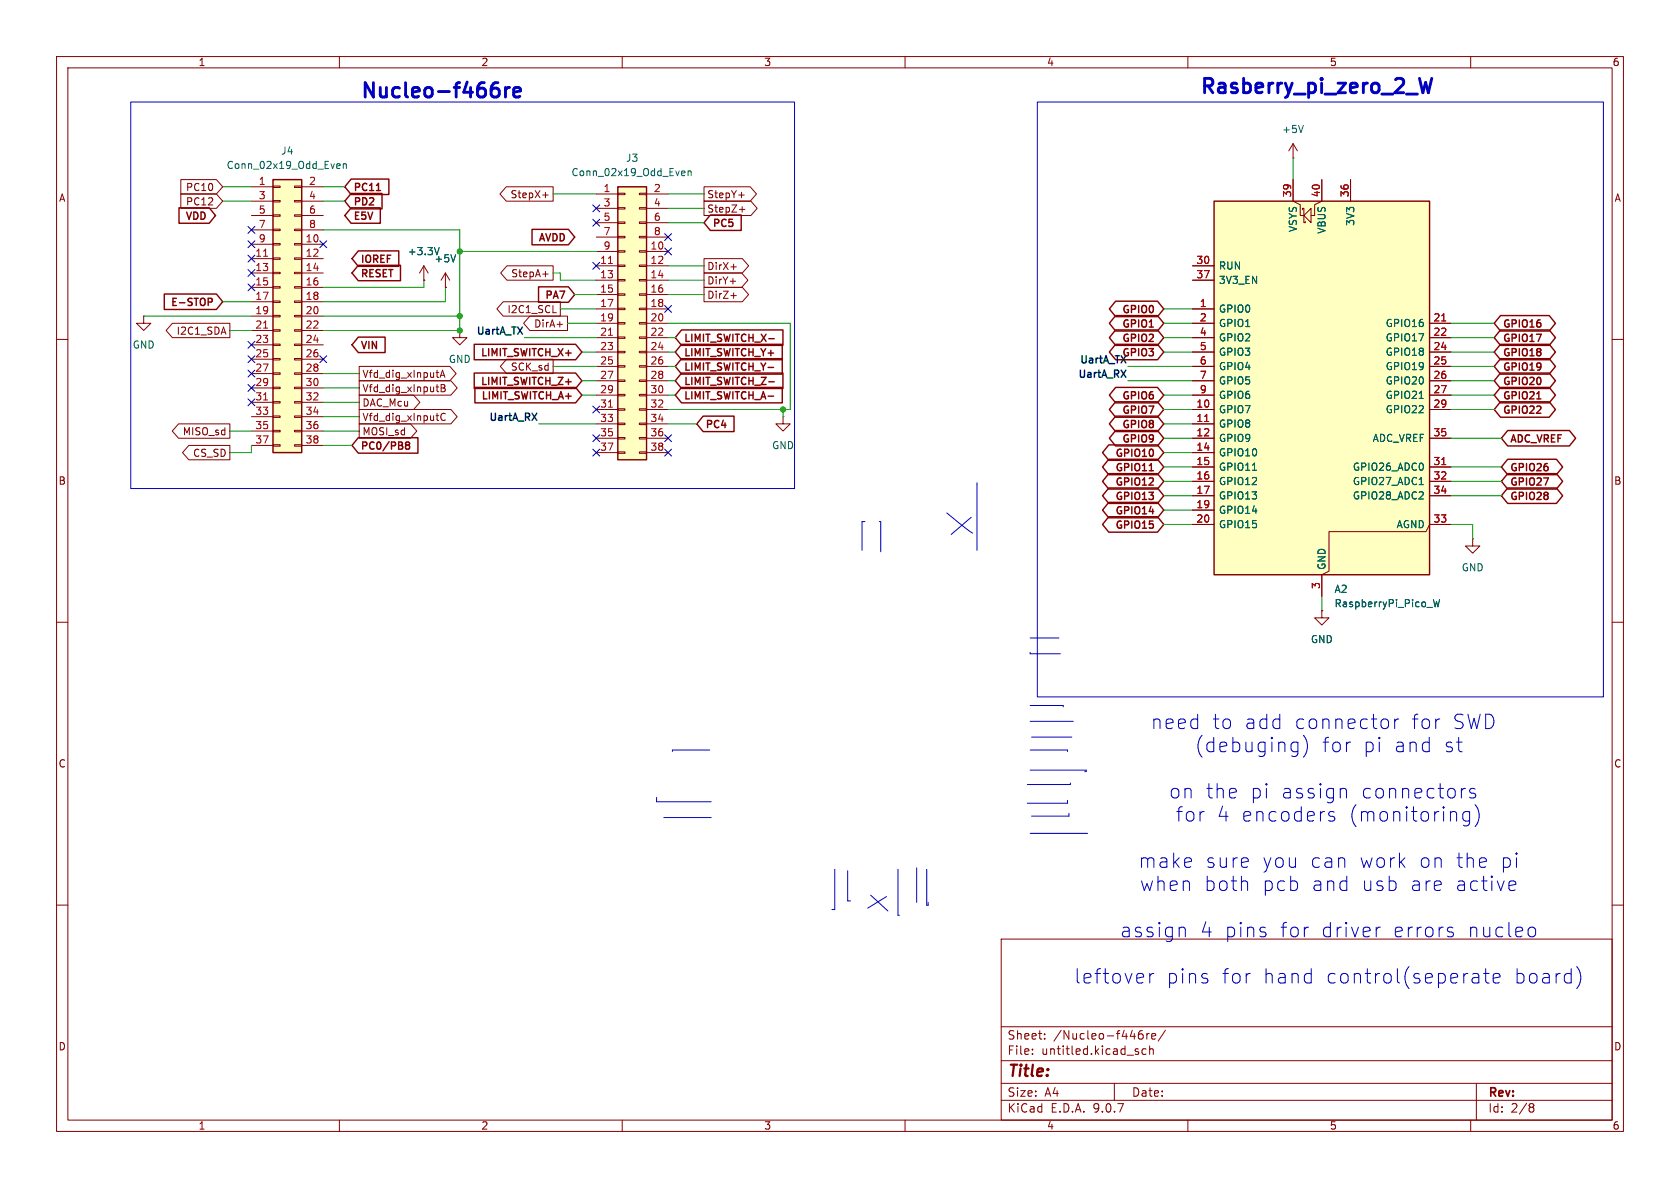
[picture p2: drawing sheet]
<svg xmlns="http://www.w3.org/2000/svg" width="297mm" height="210mm" viewBox="0 0 297 210" stroke-linecap="round" stroke-linejoin="round" font-family="sans-serif">
<g fill="none" stroke="#840000" stroke-width=".18">
<path d="M10 10h277v190h-277zM12 12h273v186h-273zM60 10v2M110 10v2M160 10v2M210 10v2M260 10v2M10 60h2M285 60h2M10 110h2M285 110h2M10 160h2"/>
<path d="M177 166h108v32h-108zM285 160h2M60 198v2M110 198v2M160 198v2M177 194.5h108M177 191.5h108M177 187.5h108M177 181.5h108M182.5 186.3v.1M182.5 185.5v.1M184.7 183.6v.1"/>
<path d="M184.7 182.8v.1M197 191.5v3M201.2 186v.3M201.2 183.1l.3-.3h.5l.1 .3v.3l-.3 .3-.4-.1-.2-.2M202 182.2a.59 .59 0 0 0-.8 .6M202.6 185.5l-.4-.1-.3 .3v.4l.1 .2h.6M202.7 182.7v1M203.2 182.7l-.3 .1-.2 .2M203.2 185.5l.3-.1 .3 .1 .1 .9M203.2 184.9v1.5M203.6 183.2l.7-.1-.1-.3-.4-.1-.2 .2 .1 .7h.5M206 182.1l-1.3 2"/>
<path d="M210 198v2M260 198v2M261 191.5v6.5M270.6 195.1l.4 .1 .2 .2-.3 .3M270.6 195.7h.3M270.9 195.7l.2 .2 .1 .4-.2 .2-.4 .1"/>
</g>
<path d="M48.3 31.8h5v48.2h-5z" fill="#ffffc2"/>
<path d="M48.3 31.8h5v48.2h-5z" fill="none" stroke="#840000" stroke-width=".25"/>
<g fill="none" stroke="#840000" stroke-width=".18">
<path d="M44.4 33h3.9M44.4 35.6h3.9M44.4 38.1h3.9M48.3 32.9h1.2v.2h-1.2zM48.3 35.4h1.2v.3h-1.2zM48.3 38h1.2v.2h-1.2zM52.1 32.9h1.2v.2h-1.2zM52.1 35.4h1.2v.3h-1.2zM52.1 38h1.2v.2h-1.2zM53.3 33h3.8M53.3 35.6h3.8M53.3 38.1h3.8"/>
<path d="M228.6 27.9h.1M228.6 25.4l-.8 1.3M228.6 25.4l.8 1.3M228.6 25.4v2.5M44.4 40.6h3.9M44.4 43.2h3.9M44.4 45.7h3.9M44.4 48.3h3.9M44.4 50.8h3.9M44.4 53.3h3.9M44.4 55.9h3.9M44.4 58.4h3.9"/>
<path d="M48.3 40.5h1.2v.3h-1.2zM48.3 43.1h1.2v.2h-1.2zM48.3 45.6h1.2v.2h-1.2zM48.3 48.1h1.2v.3h-1.2zM48.3 50.7h1.2v.2h-1.2zM48.3 53.2h1.2v.3h-1.2zM48.3 55.8h1.2v.2h-1.2zM48.3 58.3h1.2v.2h-1.2zM52.1 40.5h1.2v.3h-1.2zM52.1 43.1h1.2v.2h-1.2zM52.1 45.6h1.2v.2h-1.2zM52.1 48.1h1.2v.3h-1.2z"/>
<path d="M52.1 50.7h1.2v.2h-1.2zM52.1 53.2h1.2v.3h-1.2zM52.1 55.8h1.2v.2h-1.2zM52.1 58.3h1.2v.2h-1.2zM53.3 40.6h3.8M53.3 43.2h3.8M53.3 45.7h3.8M53.3 48.3h3.8M53.3 50.8h3.8M53.3 53.3h3.8M53.3 55.9h3.8M53.3 58.4h3.8"/>
<path d="M74.9 49.5h.1M74.9 47l-.7 1.3M74.9 47l.8 1.3M74.9 47v2.5M81.3 58.4v1.3h1.2l-1.2 1.3-1.3-1.3h1.3M81.3 58.4h.1M44.4 61h3.9M44.4 63.5h3.9M44.4 66h3.9M44.4 68.6h3.9M44.4 71.1h3.9M44.4 73.7h3.9"/>
<path d="M44.4 76.2h3.9M44.4 78.7h3.9M48.3 60.8h1.2v.3h-1.2zM48.3 63.4h1.2v.2h-1.2zM48.3 65.9h1.2v.3h-1.2zM48.3 68.5h1.2v.2h-1.2zM48.3 71h1.2v.2h-1.2zM48.3 73.5h1.2v.3h-1.2zM48.3 76.1h1.2v.2h-1.2zM48.3 78.6h1.2v.3h-1.2zM52.1 60.8h1.2v.3h-1.2zM52.1 63.4h1.2v.2h-1.2z"/>
<path d="M52.1 65.9h1.2v.3h-1.2zM52.1 68.5h1.2v.2h-1.2zM52.1 71h1.2v.2h-1.2zM52.1 73.5h1.2v.3h-1.2zM52.1 76.1h1.2v.2h-1.2zM52.1 78.6h1.2v.3h-1.2zM53.3 61h3.8M53.3 63.5h3.8M53.3 66h3.8M53.3 68.6h3.8M53.3 71.1h3.8M53.3 73.7h3.8"/>
<path d="M53.3 76.2h3.8M53.3 78.7h3.8M138.4 73.7v1.2h1.3l-1.3 1.3-1.2-1.3h1.2M138.4 73.7h.1M260.3 95.3v1.2h1.3l-1.3 1.3-1.2-1.3h1.2M260.3 95.3h.1M233.7 108v1.2h1.2l-1.2 1.3-1.3-1.3h1.3M233.7 108h.1"/>
</g>
<path d="M46.6 45.3h.7M46.6 58h.7M46.6 70.7h.7" fill="none" stroke="#a90000" stroke-width=".18"/>
<path d="M59.7 28.9l.4 .1v.2l-.6 .2M60.1 29.7l-.4 .1M60.7 29.1l.2-.2 .3 .1v.8M60.7 28.9v.9M230.4 22.2l-.4 1.2M77.7 43.8l-.5 1.2" fill="none" stroke="#006464" stroke-width=".18"/>
<path d="M214.6 35.6h38.1v66h-38.1z" fill="#ffffc2"/>
<path d="M214.6 35.6h38.1v66h-38.1z" fill="none" stroke="#840000" stroke-width=".25"/>
<g fill="none" stroke="#840000" stroke-width=".18">
<path d="M228.6 31.8v3.8l1.3 .6v1.9h.6M230.3 37.1v-.3h.2v2.6h.3v-.3M230.5 38.1l1.3-1.3v2.6zM233.7 31.8v3.8l-1.3 .6v1.9h-.6M238.8 31.8v3.8M78.7 50.8h.1M78.7 48.3l-.7 1.2M78.7 48.3l.8 1.2M78.7 48.3v2.5M210.8 47h3.8M210.8 49.5h3.8M210.8 54.6h3.8"/>
<path d="M210.8 57.2h3.8M210.8 59.7h3.8M252.7 57.2h3.8M252.7 59.7h3.8M210.8 62.2h3.8M210.8 64.8h3.8M210.8 67.3h3.8M210.8 69.9h3.8M210.8 72.4h3.8M210.8 74.9h3.8M210.8 77.5h3.8M252.7 62.2h3.8"/>
<path d="M252.7 64.8h3.8M252.7 67.3h3.8M252.7 69.9h3.8M252.7 72.4h3.8M252.7 77.5h3.8M210.8 80h3.8M210.8 82.6h3.8M210.8 85.1h3.8M210.8 87.6h3.8M210.8 90.2h3.8M210.8 92.7h3.8M252.7 82.6h3.8"/>
<path d="M252.7 85.1h3.8M252.7 87.6h3.8M256.5 92.7h-3.8l-.6 1.3h-17.2v7l-1.2 .6v3.8"/>
</g>
<path d="M254.9 56.7h.7M213 74.5h.7M254.9 82.1h.7" fill="none" stroke="#a90000" stroke-width=".18"/>
<path d="M80.6 45l-.5 1.3M250.9 70.4h.7M221.4 83.1h.7M250.9 85.7h.7M253.4 106l.3 1.3 .3-.9 .2 .9 .3-1.3" fill="none" stroke="#006464" stroke-width=".18"/>
<path d="M109.2 33h5.1v48.3h-5.1z" fill="#ffffc2"/>
<g fill="none" stroke="#840000" stroke-width=".25">
<path d="M31.6 36.7h5.4l1.1 1.4-1.1 1.4h-5.4zM62.1 31.7h6.6v2.7h-6.6l-1.1-1.4zM62.1 36.7h5.1v2.8h-5.1l-1.1-1.4zM62.1 34.2h5.4v2.7h-5.4l-1.1-1.3zM66.5 33.7h.8M109.2 33h5.1v48.3h-5.1zM125.6 38h5.4v2.7h-5.4l-1.1-1.3zM29 52h9.3l1.1 1.3-1.1 1.4h-9.3zM36.8 52.7h.5l.2 .3-.1 .3-.6 .1M63.3 44.4h7.2v2.7h-7.2l-1.1-1.4zM63.3 46.9h7.5v2.7h-7.5l-1.1-1.3zM63.3 59.6h4.8v2.7h-4.8l-1.1-1.3z"/>
<path d="M94.1 40.5h6.4l1.1 1.4-1.1 1.4h-6.4zM95.2 50.7h5.3l1.1 1.4-1.1 1.3h-5.3zM120.5 58.3h17.9v2.8h-17.9l-1.1-1.4zM135.9 59.9h1M197.2 53.2h7.4l1.1 1.4-1.1 1.4h-7.4l-1.1-1.4zM197.2 55.8h7.4l1.1 1.4-1.1 1.3h-7.4l-1.1-1.3zM197.2 58.3h7.4l1.1 1.4-1.1 1.4h-7.4l-1.1-1.4zM203.2 57.8h.7M265.3 58.3h8.6l1.1 1.4-1.1 1.4h-8.6l-1.1-1.4zM265.3 55.8h8.6l1.1 1.4-1.1 1.3h-8.6l-1.1-1.3zM63.3 77.4h10.6v2.7h-10.6l-1.1-1.4zM71.9 78.7l-.2-.3 .2-.3h.3l.2 .3-.2 .3"/>
<path d="M71.9 78.7l-.2 .2v.4l.2 .1 .4-.1 .1-.1v-.3l-.2-.2M71.9 78.7h.3M83.8 65.9h18l1.1 1.4-1.1 1.4h-18zM83.8 60.9h18l1.1 1.3-1.1 1.4h-18zM84 68.5h17.8l1.1 1.4-1.1 1.3h-17.8zM100 67.5h1M120.5 65.9h17.9v2.8h-17.9l-1.1-1.4zM120.5 68.5h17.8v2.7h-17.8l-1.1-1.3zM120.5 60.9h17.8v2.7h-17.8l-1.1-1.4zM120.5 63.4h17.8v2.7h-17.8l-1.1-1.3zM124.3 73.6h5.5v2.7h-5.5l-1.1-1.4zM135.8 65h1"/>
<path d="M135.9 67.5h1M196 78.6h8.6l1.1 1.4-1.1 1.4h-8.6l-1.1-1.4zM197.2 76.1h7.4l1.1 1.4-1.1 1.3h-7.4l-1.1-1.3zM197.2 71h7.4l1.1 1.4-1.1 1.4h-7.4l-1.1-1.4zM197.2 60.9h7.4l1.1 1.3-1.1 1.4h-7.4l-1.1-1.4zM197.2 68.5h7.4l1.1 1.4-1.1 1.3h-7.4l-1.1-1.3zM197.2 73.6h7.4l1.1 1.3-1.1 1.4h-7.4l-1.1-1.4zM203.8 79.6v.8M265.3 68.5h8.6l1.1 1.4-1.1 1.3h-8.6l-1.1-1.3zM265.3 71h8.6l1.1 1.4-1.1 1.4h-8.6l-1.1-1.4zM265.3 65.9h8.6l1.1 1.4-1.1 1.4h-8.6l-1.1-1.4zM265.3 60.9h8.6l1.1 1.3-1.1 1.4h-8.6l-1.1-1.4z"/>
<path d="M265.3 63.4h8.6l1.1 1.4-1.1 1.3h-8.6l-1.1-1.3zM266.5 76.1h10.9l1.2 1.4-1.2 1.3h-10.9l-1.1-1.3zM271.7 70.5h.7M196 91.3h8.6l1.1 1.4-1.1 1.4h-8.6l-1.1-1.4zM196 83.7h8.6l1.1 1.4-1.1 1.4h-8.6l-1.1-1.4zM196 86.3h8.6l1.1 1.3-1.1 1.4h-8.6l-1.1-1.4zM196 88.8h8.6l1.1 1.4-1.1 1.3h-8.6l-1.1-1.3zM196 81.2h8.6l1.1 1.4-1.1 1.3h-8.6l-1.1-1.3zM203.1 87h.8l-.4 .5M203.2 90.4h.8M203.2 83.2h.7M203.8 84.5l.1 .2-.1 .3-.7 .8h.8"/>
<path d="M203.8 92.7v.6M203.8 87.6v.6M266.5 86.3h8.7l1.1 1.3-1.1 1.4h-8.7l-1.1-1.4zM266.5 83.7h8.7l1.1 1.4-1.1 1.4h-8.7l-1.1-1.4zM266.5 81.2h8.7l1.1 1.4-1.1 1.3h-8.7l-1.1-1.3z"/>
</g>
<g fill="none" stroke="#840000" stroke-width=".18">
<path d="M32 34.3h6.3l1.1 1.3-1.1 1.2h-6.3zM32 31.7h6.3l1.1 1.3-1.1 1.3h-6.3zM89.5 33h8.3v2.6h-8.3l-1.1-1.3zM95.9 34.5h1M105.4 34.3h3.8M105.4 36.8h3.8M105.4 39.4h3.8M109.2 34.2h1.3v.2h-1.3zM109.2 36.7h1.3v.3h-1.3zM109.2 39.2h1.3v.3h-1.3zM113 34.2h1.3v.2h-1.3zM113 36.7h1.3v.3h-1.3z"/>
<path d="M113 39.2h1.3v.3h-1.3zM114.3 34.3h3.8M114.3 36.8h3.8M114.3 39.4h3.8M124.5 35.6h8.2l1.2 1.2-1.2 1.3h-8.2zM124.5 33h8.1l1.1 1.3-1.1 1.3h-8.1zM130.6 34.5h1M130.7 37h1M228.6 31.8v3.8M233.7 31.8v3.8M238.8 31.8v3.8M25.4 55.9v1.3h1.3l-1.3 1.2-1.3-1.2h1.3"/>
<path d="M25.4 55.9h.1M30.5 57.1h10.1v2.6h-10.1l-1.1-1.3zM74.9 49.5h.1M78.7 50.8h.1M89 53.3h10.1v2.6h-10.1l-1.2-1.3zM89.6 47h8.2v2.5h-8.2l-1.1-1.2zM93.7 55.9h6.6v2.5h-6.6l-1.1-1.2zM95.9 48.4h1M97.8 55.3h.6M98.5 57.3h1M105.4 41.9h3.8M105.4 44.5h3.8"/>
<path d="M105.4 47h3.8M105.4 49.5h3.8M105.4 52.1h3.8M105.4 54.6h3.8M105.4 57.2h3.8M105.4 59.7h3.8M109.2 41.8h1.3v.2h-1.3zM109.2 44.3h1.3v.3h-1.3zM109.2 46.9h1.3v.2h-1.3zM109.2 49.4h1.3v.3h-1.3zM109.2 51.9h1.3v.3h-1.3zM109.2 54.5h1.3v.2h-1.3z"/>
<path d="M109.2 57h1.3v.3h-1.3zM109.2 59.6h1.3v.2h-1.3zM113 41.8h1.3v.2h-1.3zM113 44.3h1.3v.3h-1.3zM113 46.9h1.3v.2h-1.3zM113 49.4h1.3v.3h-1.3zM113 51.9h1.3v.3h-1.3zM113 54.5h1.3v.2h-1.3zM113 57h1.3v.3h-1.3zM113 59.6h1.3v.2h-1.3zM114.3 41.9h3.8M114.3 44.5h3.8"/>
<path d="M114.3 47h3.8M114.3 49.5h3.8M114.3 52.1h3.8M114.3 54.6h3.8M114.3 57.2h3.8M114.3 59.7h3.8M124.5 50.8h6.7l1.1 1.3-1.1 1.2h-6.7zM124.5 45.7h6.7l1.1 1.3-1.1 1.3h-6.7zM124.5 48.3h6.6l1.1 1.2-1.1 1.3h-6.6zM129.1 49.7h1M129.2 52.3h1M129.2 47.2h1"/>
<path d="M210.8 47h3.8M210.8 49.5h3.8M210.8 54.6h3.8M210.8 57.2h3.8M210.8 59.7h3.8M252.7 57.2h3.8M252.7 59.7h3.8M31.6 74.9h9v2.6h-9l-1.1-1.3zM33.4 78.7h7.2v2.6h-7.2l-1.1-1.3zM63.5 72.4h16.2l1.1 1.3-1.1 1.2h-16.2zM63.5 64.8h16l1.1 1.2-1.1 1.3h-16zM63.5 67.3h16.2l1.1 1.3-1.1 1.3h-16.2z"/>
<path d="M63.5 69.8h9.6l1.1 1.3-1.1 1.3h-9.6zM63.5 74.9h9.1l1.1 1.3-1.1 1.3h-9.1zM77.1 65.9h.5M77.1 68.4h.5M77.4 66.7h.2M77.4 69.3h.2M77.8 66.7l.4-1.3 .5 1.3M77.9 66.3h.6M78 68h.4l.3 .2-.3 .4 .3 .1v.3l-.2 .3h-.5zM78 68.6h.4M78.7 73.2a.6 .6 0 0 0-.8 .4 .6 .6 0 0 0 .6 .7l.2-.1M89.6 63.5h8.2v2.5h-8.2l-1.1-1.2z"/>
<path d="M105.4 62.2h3.8M105.4 64.8h3.8M105.4 67.3h3.8M105.4 69.9h3.8M105.4 72.4h3.8M105.4 74.9h3.8M105.4 77.5h3.8M109.2 62.1h1.3v.3h-1.3zM109.2 64.6h1.3v.3h-1.3zM109.2 67.2h1.3v.2h-1.3zM109.2 69.7h1.3v.3h-1.3zM109.2 72.3h1.3v.2h-1.3z"/>
<path d="M109.2 74.8h1.3v.3h-1.3zM109.2 77.3h1.3v.3h-1.3zM109.2 79.9h1.3v.2h-1.3zM113 62.1h1.3v.3h-1.3zM113 64.6h1.3v.3h-1.3zM113 67.2h1.3v.2h-1.3zM113 69.7h1.3v.3h-1.3zM113 72.3h1.3v.2h-1.3zM113 74.8h1.3v.3h-1.3zM113 77.3h1.3v.3h-1.3zM113 79.9h1.3v.2h-1.3zM114.3 62.2h3.8"/>
<path d="M114.3 64.8h3.8M114.3 67.3h3.8M114.3 69.9h3.8M114.3 72.4h3.8M114.3 74.9h3.8M114.3 77.5h3.8M210.8 62.2h3.8M210.8 64.8h3.8M210.8 67.3h3.8M210.8 69.9h3.8M210.8 72.4h3.8M210.8 74.9h3.8"/>
<path d="M210.8 77.5h3.8M252.7 62.2h3.8M252.7 64.8h3.8M252.7 67.3h3.8M252.7 69.9h3.8M252.7 72.4h3.8M252.7 77.5h3.8M105.4 80h3.8M114.3 80h3.8M210.8 80h3.8M210.8 82.6h3.8M210.8 85.1h3.8"/>
<path d="M210.8 87.6h3.8M210.8 90.2h3.8M210.8 92.7h3.8M252.7 82.6h3.8M252.7 85.1h3.8M252.7 87.6h3.8M252.7 92.7h3.8M233.7 108h.1M233.7 101.6v3.8"/>
</g>
<path d="M107.6 46.6h.7M107.6 59.3h.7M254.9 56.7h.7M107.6 72h.7M213 74.5h.7M254.9 82.1h.7" fill="none" stroke="#a90000" stroke-width=".18"/>
<path d="M120.7 30.2l.3 .1 .1 .2-.6 .1M121 31l-.3 .1M121.6 30.3l.2-.1 .3 .1 .1 .8M121.6 30.2v.9M77.7 43.8l-.5 1.2M80.6 45l-.5 1.3M250.9 70.4h.7M221.4 83.1h.7M250.9 85.7h.7M253.4 106l.3 1.3 .3-.9 .2 .9 .3-1.3" fill="none" stroke="#006464" stroke-width=".18"/>
<g fill="none" stroke="#0000c2" stroke-width=".18">
<path d="M23.1 18h117.4v68.4h-117.4zM183.4 18h100.1v105.2h-100.1zM152.9 92.2h-.5v5.1M155.4 92.2h.3v5.3M167.4 90.7l4.6 3.5M171.7 91.4l-3.6 3.1M172.7 85.3v12M182.1 112.8h5.1M182.1 115.3v.3h5.4M125.5 132.6h-6.6v.2M182.1 124.7h5.9v.3M182.1 132.6h6.6v.2"/>
<path d="M182.1 127.5h7.6M182.1 136.1h9.9v.3h-.2M182.4 130.3h7.1M189.2 138.4v.3h-7.6M228.7 131.2l.7 .1M229.4 131.2v2l-.4 .5M229.4 132.8l-.7 .1M230.5 130.1a2.94 2.94 0 0 1-.1 3.8M237.3 139.4l.6 .1 .1 .2v1.4M245.4 127.3l.1 .3v.7l-.1 .3M246.6 127.1v1.7M247.3 127.1a.65 .65 0 0 0-.7 .5"/>
<path d="M259.1 139.4l-.5 .1M260.8 139.5l-.6-.1-.4 .3 .1 .4 .9 .2 .1 .3-.1 .3-.3 .2-.7-.2M116.1 141v.7h9.6M117.3 144.5h8.4M147.6 153.7v7.1h-.5M149.9 153.9v5.4h.5M153.9 158.2l3.1 2.8M156.7 158.5l-3.3 2M158.7 153.7v8.1h.3M162.1 153.4v6.1M163.8 153.7v6.3h.3v-.5M182.1 147.3h10.2"/>
<path d="M188.7 141.5v.5h-7.1M189 143.8v.5h-6.6M234.9 143.9l.1 .3 .6 .1 .4 .4-.1 .3-.3 .2-.7-.2M235.9 143.6l-.6-.1-.4 .3M259.8 143.5v2a.69 .69 0 0 1-1.1 .4M259.8 143.6l-.7-.1-.5 .4v.8l.2 .3 .3 .2 .7-.2M260.8 142.2a2.91 2.91 0 0 1 0 3.9M267.1 155.7l.7 .1 .2 .5-1.2 .3M267.8 157.3l-.7 .1M203.3 172.1v1.7M204 172.1a.65 .65 0 0 0-.7 .5M209.2 163.9l.4 .4v1.3"/>
<path d="M244 163.9a.65 .65 0 0 0-.7 .5M256.2 163.9l.6 .1M256.2 164.8l.6 .1 .2 .3-.4 .4h-.5M260.6 172.1h.5l.3 .3v1.4M261.4 173.7l-.8 .1M261.4 172.7l-.8 .1M262.3 172.1h1M262.6 171.2v2.2l.2 .3 .5 .1M264 172.9l1.2-.2-.1-.5-.8-.1-.3 .3v1l.1 .3 .2 .1 .8-.1M270.6 163.9a.69 .69 0 0 1 .9 .5v.7a.69 .69 0 0 1-.9 .5M278.7 170.9a2.91 2.91 0 0 1 0 3.8"/>
</g>
<g fill="none" stroke="#009600" stroke-width=".18">
<path d="M39.4 33h5M39.4 35.6h5M57.1 33h3.9M57.1 35.6h3.9M97.8 34.3h7.6M118.1 39.4h6.4M118.1 36.8h6.4M118.1 34.3h6.4M228.6 27.9v3.9M25.4 55.9h19M39.4 53.3h5M40.6 58.4h3.8"/>
<path d="M57.1 40.6h24.2v17.8h-24.2M57.1 55.9h24.2M74.9 49.5v1.3h-17.8M78.7 50.8v2.5h-21.6M81.3 44.5h24.1M92.7 59.7h12.7M97.8 48.3h1.3v1.2h6.3M99.1 54.6h6.3M100.3 57.2h5.1M101.6 52.1h3.8M118.1 57.2h21.6v15.2h-21.6M118.1 49.5h6.4"/>
<path d="M118.1 52.1h6.4M118.1 47h6.4M118.1 59.7h1.3M205.7 57.2h5.1M205.7 59.7h5.1M205.7 54.6h5.1M256.5 57.2h7.7M256.5 59.7h7.7M40.6 76.2h3.8M44.4 78.7v1.3h-3.8M57.1 76.2h6.4M57.1 73.7h6.4"/>
<path d="M57.1 68.6h6.4M57.1 71.1h6.4M57.1 66h6.4M57.1 78.7h5.1M95.2 74.9h10.2M97.8 64.8h7.6M102.9 67.3h2.5M102.9 62.2h2.5M102.9 69.9h2.5M118.1 67.3h1.3M118.1 74.9h5.1M118.1 64.8h1.3"/>
<path d="M118.1 62.2h1.3M118.1 69.9h1.3M138.4 72.4v1.3M199.4 67.3h11.4M199.4 64.8h11.4M205.7 77.5h5.1M205.7 74.9h5.1M205.7 72.4h5.1M205.7 62.2h5.1M205.7 69.9h5.1M256.5 77.5h8.9M256.5 67.3h7.7"/>
<path d="M256.5 72.4h7.7M256.5 64.8h7.7M256.5 62.2h7.7M256.5 69.9h7.7M205.7 80h5.1M205.7 85.1h5.1M205.7 90.2h5.1M205.7 87.6h5.1M205.7 92.7h5.1M205.7 82.6h5.1M256.5 85.1h8.9M256.5 87.6h8.9"/>
<path d="M256.5 92.7h3.8v2.6M256.5 82.6h8.9M233.7 105.4v2.6"/>
</g>
<g fill="none" stroke="#000084" stroke-width=".18">
<path d="M104.8 38.8l1.2 1.2M104.8 36.2l1.2 1.2M106 38.8l-1.2 1.2M106 36.2l-1.2 1.2M43.8 50.2l1.3 1.2M43.8 40l1.3 1.2M43.8 47.7l1.3 1.2M43.8 45.1l1.3 1.2M43.8 42.6l1.3 1.2M45.1 40l-1.3 1.2M45.1 47.7l-1.3 1.2M45.1 50.2l-1.3 1.2"/>
<path d="M45.1 45.1l-1.3 1.2M45.1 42.6l-1.3 1.2M56.5 42.6l1.3 1.2M57.8 42.6l-1.3 1.2M104.8 46.4l1.2 1.2M106 46.4l-1.2 1.2M117.5 41.3l1.2 1.2M117.5 43.8l1.2 1.3M117.5 54l1.2 1.2M118.7 41.3l-1.2 1.2M118.7 43.8l-1.2 1.3M118.7 54l-1.2 1.2"/>
<path d="M43.8 65.4l1.3 1.2M43.8 62.9l1.3 1.2M43.8 60.4l1.3 1.2M43.8 68l1.3 1.2M43.8 70.5l1.3 1.2M45.1 65.4l-1.3 1.2M45.1 62.9l-1.3 1.2M45.1 60.4l-1.3 1.2M45.1 68l-1.3 1.2M45.1 70.5l-1.3 1.2M56.5 62.9l1.3 1.2M57.8 62.9l-1.3 1.2"/>
<path d="M104.8 71.8l1.2 1.2M104.8 76.9l1.2 1.2M104.8 79.4l1.2 1.2M106 71.8l-1.2 1.2M106 76.9l-1.2 1.2M106 79.4l-1.2 1.2M117.5 79.4l1.2 1.2M117.5 76.9l1.2 1.2M118.7 79.4l-1.2 1.2M118.7 76.9l-1.2 1.2"/>
</g>
<path d="M87.5 14.6h.5M87.8 15.6l.5 .5v.6l-.5 .5M89.4 15.5v1.7M90.1 15.5a.65 .65 0 0 0-.7 .4M90.8 16.3l1.2-.2-.1-.5-.7-.1-.4 .3v1l.1 .2 .3 .2 .7-.2M253.1 13.9l-.6 2.5-.5-1.8-.5 1.8" fill="none" stroke="#0000c2" stroke-width=".51"/>
<g fill="#009600" stroke="#009600" stroke-width=".18">
<circle cx="138.4" cy="72.4" r=".46"/>
<circle cx="81.3" cy="58.4" r=".46"/>
<circle cx="81.3" cy="55.9" r=".46"/>
<circle cx="81.3" cy="44.5" r=".46"/>
</g>
<g font-size="3.5" fill="#0000c2">
<text x="211.8" y="17.3">Rasberry_pi_zero_2_W</text>
<text x="63.5" y="18">Nucleo-f466re</text>
<text x="203.4" y="129.1">need</text>
<text x="214.2" y="129.1">to</text>
<text x="219.9" y="129.1">add</text>
<text x="228.7" y="129.1">connector</text>
<text x="249.3" y="129.1">for</text>
<text x="256.5" y="129.1">SWD</text>
<text x="211.2" y="133.2">(debuging)</text>
<text x="233.7" y="133.2">for</text>
<text x="240.9" y="133.2">pi</text>
<text x="246.3" y="133.2">and</text>
<text x="255" y="133.2">st</text>
<text x="206.6" y="141.4">on</text>
<text x="213.1" y="141.4">the</text>
<text x="220.9" y="141.4">pi</text>
<text x="226.3" y="141.4">assign</text>
<text x="240.4" y="141.4">connectors</text>
<text x="207.8" y="145.5">for</text>
<text x="215" y="145.5">4 encoders</text>
<text x="238.3" y="145.5">(monitoring)</text>
<text x="201.2" y="153.7">make</text>
<text x="213" y="153.7">sure</text>
<text x="223" y="153.7">you</text>
<text x="231.4" y="153.7">can</text>
<text x="240.1" y="153.7">work</text>
<text x="250.6" y="153.7">on</text>
<text x="257" y="153.7">the</text>
<text x="264.9" y="153.7">pi</text>
<text x="201.5" y="157.8">when</text>
<text x="212.8" y="157.8">both</text>
<text x="223" y="157.8">pcb</text>
<text x="231.7" y="157.8">and</text>
<text x="240.5" y="157.8">usb</text>
<text x="249" y="157.8">are</text>
<text x="256.9" y="157.8">active</text>
<text x="198" y="165.9">assign</text>
<text x="212.1" y="165.9">4 pins</text>
<text x="226.1" y="165.9">for</text>
<text x="233.3" y="165.9">driver</text>
<text x="246" y="165.9">errors</text>
<text x="259.1" y="165.9">nucleo</text>
<text x="189.9" y="174.1">leftover</text>
<text x="206.1" y="174.1">pins</text>
<text x="215.9" y="174.1">for</text>
<text x="223.1" y="174.1">hand</text>
<text x="234.2" y="174.1">control(seperate</text>
<text x="267.4" y="174.1">board)</text>
</g>
<text font-size="2.8" fill="#840000" x="178" y="190.9">Title:</text>
<g font-size="2.1" fill="#840000">
<text x="178" y="184">Sheet:</text>
<text x="186.2" y="184">/Nucleo-f446re/</text>
<text x="178" y="186.7">File:</text>
<text x="184.1" y="186.7">untitled.kicad_sch</text>
<text x="178" y="196.9">KiCad</text>
<text x="178" y="194.1">Size:</text>
<text x="184.7" y="194.1">A4</text>
<text x="185.7" y="196.9">E.D.A.</text>
<text x="193.3" y="196.9">9.0.7</text>
<text x="200" y="194.1">Date:</text>
<text x="263" y="194.3">Rev:</text>
<text x="263" y="196.9">Id:</text>
<text x="267.1" y="196.9">2/8</text>
</g>
<g font-size="1.8" fill="#840000">
<text x="35" y="11.9">1</text>
<text x="85" y="11.9">2</text>
<text x="135" y="11.9">3</text>
<text x="185" y="11.9">4</text>
<text x="235" y="11.9">5</text>
<text x="285" y="11.9">6</text>
<text x="10.3" y="35.9">A</text>
<text x="32.8" y="34">PC10</text>
<text x="62.4" y="34.1">PC11</text>
<text x="90.2" y="35.2">StepX+</text>
<text x="124.9" y="35.2">StepY+</text>
<text x="285.3" y="35.9">A</text>
<text x="32.5" y="39.2">VDD</text>
<text x="32.8" y="36.5">PC12</text>
<text x="62.4" y="39.2">E5V</text>
<text x="62.4" y="36.7">PD2</text>
<text x="124.9" y="37.8">StepZ+</text>
<text x="125.9" y="40.5">PC5</text>
<text x="63.7" y="46.8">IOREF</text>
<text x="94.9" y="43">AVDD</text>
<text x="124.9" y="47.9">DirX+</text>
<text x="63.7" y="49.4">RESET</text>
<text x="90.3" y="49.2">StepA+</text>
<text x="96.1" y="53.2">PA7</text>
<text x="124.9" y="53">DirZ+</text>
<text x="124.9" y="50.5">DirY+</text>
<text x="29.9" y="54.4">E-STOP</text>
<text x="31.1" y="59.4">I2C1_SDA</text>
<text x="89.6" y="55.6">I2C1_SCL</text>
<text x="94.3" y="58.1">DirA+</text>
<text x="198.1" y="55.7">GPIO0</text>
<text x="198.1" y="58.3">GPIO1</text>
<text x="265.6" y="58.3">GPIO16</text>
<text x="63.7" y="62.1">VIN</text>
<text x="84.7" y="63.3">LIMIT_SWITCH_X+</text>
<text x="90.2" y="65.7">SCK_sd</text>
<text x="120.8" y="63.3">LIMIT_SWITCH_Y+</text>
<text x="120.8" y="60.8">LIMIT_SWITCH_X-</text>
<text x="120.8" y="65.9">LIMIT_SWITCH_Y-</text>
<text x="198.1" y="63.3">GPIO3</text>
<text x="198.1" y="60.8">GPIO2</text>
<text x="265.6" y="60.8">GPIO17</text>
<text x="265.6" y="63.3">GPIO18</text>
<text x="265.6" y="65.9">GPIO19</text>
<text x="64" y="67">Vfd_dig_xInputA</text>
<text x="64" y="69.5">Vfd_dig_xInputB</text>
<text x="84.7" y="68.4">LIMIT_SWITCH_Z+</text>
<text x="84.8" y="71">LIMIT_SWITCH_A+</text>
<text x="120.8" y="68.4">LIMIT_SWITCH_Z-</text>
<text x="120.8" y="71">LIMIT_SWITCH_A-</text>
<text x="198.1" y="71">GPIO6</text>
<text x="265.6" y="71">GPIO21</text>
<text x="265.6" y="68.4">GPIO20</text>
<text x="32.2" y="77.2">MISO_sd</text>
<text x="64" y="74.6">Vfd_dig_xInputC</text>
<text x="64" y="72.1">DAC_Mcu</text>
<text x="64" y="77.2">MOSI_sd</text>
<text x="124.6" y="76">PC4</text>
<text x="198.1" y="73.5">GPIO7</text>
<text x="198.1" y="76">GPIO8</text>
<text x="265.6" y="73.5">GPIO22</text>
<text x="34" y="81">CS_SD</text>
<text x="63.7" y="79.8">PC0/PB8</text>
<text x="196.9" y="81.1">GPIO10</text>
<text x="196.9" y="83.7">GPIO11</text>
<text x="198.1" y="78.6">GPIO9</text>
<text x="266.9" y="78.6">ADC_VREF</text>
<text x="266.9" y="83.7">GPIO26</text>
<text x="10.3" y="85.9">B</text>
<text x="196.9" y="86.2">GPIO12</text>
<text x="196.9" y="88.7">GPIO13</text>
<text x="266.9" y="88.7">GPIO28</text>
<text x="266.9" y="86.2">GPIO27</text>
<text x="285.3" y="85.9">B</text>
<text x="196.9" y="93.8">GPIO15</text>
<text x="196.9" y="91.3">GPIO14</text>
<text x="10.3" y="135.9">C</text>
<text x="285.3" y="135.9">C</text>
<text x="10.3" y="185.9">D</text>
<text x="285.3" y="185.9">D</text>
<text x="35" y="199.9">1</text>
<text x="85" y="199.9">2</text>
<text x="135" y="199.9">3</text>
<text x="185" y="199.9">4</text>
<text x="235" y="199.9">5</text>
<text x="285" y="199.9">6</text>
</g>
<g font-size="1.8" fill="#006464">
<text x="226.6" y="23.7">+5V</text>
<text x="49.6" y="27.5">J4</text>
<text x="110.6" y="28.8">J3</text>
<text x="40" y="30.1">Conn_02x19_Odd_Even</text>
<text x="100.9" y="31.3">Conn_02x19_Odd_Even</text>
<text x="229.5" y="41.1" transform="rotate(-90 229.5 41.1)">VSYS</text>
<text x="234.5" y="41.4" transform="rotate(-90 234.5 41.4)">VBUS</text>
<text x="239.6" y="40" transform="rotate(-90 239.6 40)">3V3</text>
<text x="72" y="45.3">+3.3V</text>
<text x="76.7" y="46.6">+5V</text>
<text x="215.4" y="47.9">RUN</text>
<text x="215.4" y="50.4">3V3_EN</text>
<text x="215.4" y="55.5">GPIO0</text>
<text x="215.4" y="58">GPIO1</text>
<text x="244.9" y="58">GPIO16</text>
<text x="23.4" y="61.8">GND</text>
<text x="79.2" y="64.4">GND</text>
<text x="215.4" y="60.6">GPIO2</text>
<text x="215.4" y="63.1">GPIO3</text>
<text x="215.4" y="65.6">GPIO4</text>
<text x="244.9" y="60.6">GPIO17</text>
<text x="244.9" y="63.1">GPIO18</text>
<text x="244.9" y="65.6">GPIO19</text>
<text x="215.4" y="68.2">GPIO5</text>
<text x="215.4" y="70.7">GPIO6</text>
<text x="244.9" y="68.2">GPIO20</text>
<text x="244.9" y="70.7">GPIO21</text>
<text x="215.4" y="73.3">GPIO7</text>
<text x="215.4" y="75.8">GPIO8</text>
<text x="244.9" y="73.3">GPIO22</text>
<text x="136.4" y="79.6">GND</text>
<text x="215.4" y="78.3">GPIO9</text>
<text x="215.4" y="80.9">GPIO10</text>
<text x="215.4" y="83.4">GPIO11</text>
<text x="239.1" y="83.4">GPIO26_ADC0</text>
<text x="242.6" y="78.3">ADC_VREF</text>
<text x="215.4" y="86">GPIO12</text>
<text x="215.4" y="88.5">GPIO13</text>
<text x="239.1" y="86">GPIO27_ADC1</text>
<text x="239.1" y="88.5">GPIO28_ADC2</text>
<text x="215.4" y="91">GPIO14</text>
<text x="215.4" y="93.6">GPIO15</text>
<text x="246.8" y="93.6">AGND</text>
<text x="234.5" y="100.8" transform="rotate(-90 234.5 100.8)">GND</text>
<text x="258.3" y="101.2">GND</text>
<text x="235.8" y="105">A2</text>
<text x="235.8" y="107.5">RaspberryPi_Pico_W</text>
<text x="231.6" y="113.9">GND</text>
</g>
<g font-size="1.8" fill="#a90000">
<text x="45.6" y="32.8">1</text>
<text x="45.6" y="35.3">3</text>
<text x="54.5" y="32.8">2</text>
<text x="54.5" y="35.3">4</text>
<text x="106.6" y="34">1</text>
<text x="115.5" y="34">2</text>
<text x="228.3" y="35" transform="rotate(-90 228.3 35)">39</text>
<text x="233.4" y="35" transform="rotate(-90 233.4 35)">40</text>
<text x="238.5" y="35" transform="rotate(-90 238.5 35)">36</text>
<text x="45.6" y="37.8">5</text>
<text x="45.6" y="40.4">7</text>
<text x="54.5" y="37.8">6</text>
<text x="54.5" y="40.4">8</text>
<text x="106.6" y="36.6">3</text>
<text x="106.6" y="39.1">5</text>
<text x="106.6" y="41.7">7</text>
<text x="115.5" y="36.6">4</text>
<text x="115.5" y="39.1">6</text>
<text x="115.5" y="41.7">8</text>
<text x="45" y="45.5">11</text>
<text x="45.6" y="42.9">9</text>
<text x="53.9" y="42.9">10</text>
<text x="53.9" y="45.5">12</text>
<text x="106" y="46.7">11</text>
<text x="106.6" y="44.2">9</text>
<text x="114.9" y="44.2">10</text>
<text x="114.9" y="46.7">12</text>
<text x="211.4" y="46.7">30</text>
<text x="45" y="48">13</text>
<text x="45" y="50.5">15</text>
<text x="45" y="53.1">17</text>
<text x="53.9" y="48">14</text>
<text x="53.9" y="50.5">16</text>
<text x="53.9" y="53.1">18</text>
<text x="106" y="49.3">13</text>
<text x="106" y="51.8">15</text>
<text x="114.9" y="49.3">14</text>
<text x="114.9" y="51.8">16</text>
<text x="211.4" y="49.3">37</text>
<text x="45" y="55.6">19</text>
<text x="45" y="58.2">21</text>
<text x="53.9" y="55.6">20</text>
<text x="53.9" y="58.2">22</text>
<text x="106" y="54.4">17</text>
<text x="106" y="56.9">19</text>
<text x="106" y="59.4">21</text>
<text x="114.9" y="54.4">18</text>
<text x="114.9" y="56.9">20</text>
<text x="114.9" y="59.4">22</text>
<text x="212" y="54.4">1</text>
<text x="212" y="56.9">2</text>
<text x="212" y="59.4">4</text>
<text x="253.3" y="56.9">21</text>
<text x="253.3" y="59.4">22</text>
<text x="45" y="60.7">23</text>
<text x="45" y="63.2">25</text>
<text x="45" y="65.8">27</text>
<text x="53.9" y="60.7">24</text>
<text x="53.9" y="63.2">26</text>
<text x="53.9" y="65.8">28</text>
<text x="106" y="62">23</text>
<text x="106" y="64.5">25</text>
<text x="114.9" y="62">24</text>
<text x="114.9" y="64.5">26</text>
<text x="212" y="62">5</text>
<text x="212" y="64.5">6</text>
<text x="253.3" y="62">24</text>
<text x="253.3" y="64.5">25</text>
<text x="45" y="68.3">29</text>
<text x="45" y="70.9">31</text>
<text x="53.9" y="68.3">30</text>
<text x="53.9" y="70.9">32</text>
<text x="106" y="67.1">27</text>
<text x="106" y="69.6">29</text>
<text x="114.9" y="67.1">28</text>
<text x="114.9" y="69.6">30</text>
<text x="212" y="67.1">7</text>
<text x="212" y="69.6">9</text>
<text x="253.3" y="67.1">26</text>
<text x="253.3" y="69.6">27</text>
<text x="45" y="73.4">33</text>
<text x="45" y="75.9">35</text>
<text x="53.9" y="73.4">34</text>
<text x="53.9" y="75.9">36</text>
<text x="106" y="72.1">31</text>
<text x="106" y="74.7">33</text>
<text x="106" y="77.2">35</text>
<text x="114.9" y="72.1">32</text>
<text x="114.9" y="74.7">34</text>
<text x="114.9" y="77.2">36</text>
<text x="211.4" y="72.1">10</text>
<text x="211.4" y="74.7">11</text>
<text x="211.4" y="77.2">12</text>
<text x="253.3" y="72.1">29</text>
<text x="253.3" y="77.2">35</text>
<text x="45" y="78.5">37</text>
<text x="53.9" y="78.5">38</text>
<text x="106" y="79.8">37</text>
<text x="114.9" y="79.8">38</text>
<text x="211.4" y="79.8">14</text>
<text x="211.4" y="82.3">15</text>
<text x="253.3" y="82.3">31</text>
<text x="211.4" y="84.8">16</text>
<text x="211.4" y="87.4">17</text>
<text x="211.4" y="89.9">19</text>
<text x="253.3" y="84.8">32</text>
<text x="253.3" y="87.4">34</text>
<text x="211.4" y="92.5">20</text>
<text x="253.3" y="92.5">33</text>
<text x="233.4" y="104.2" transform="rotate(-90 233.4 104.2)">3</text>
</g>
<g font-size="1.8" fill="#0f0f0f">
<text x="84" y="59.2">UartA_TX</text>
<text x="190.7" y="64.3">UartA_TX</text>
<text x="190.4" y="66.9">UartA_RX</text>
<text x="86.2" y="74.5">UartA_RX</text>
</g>
</svg>
